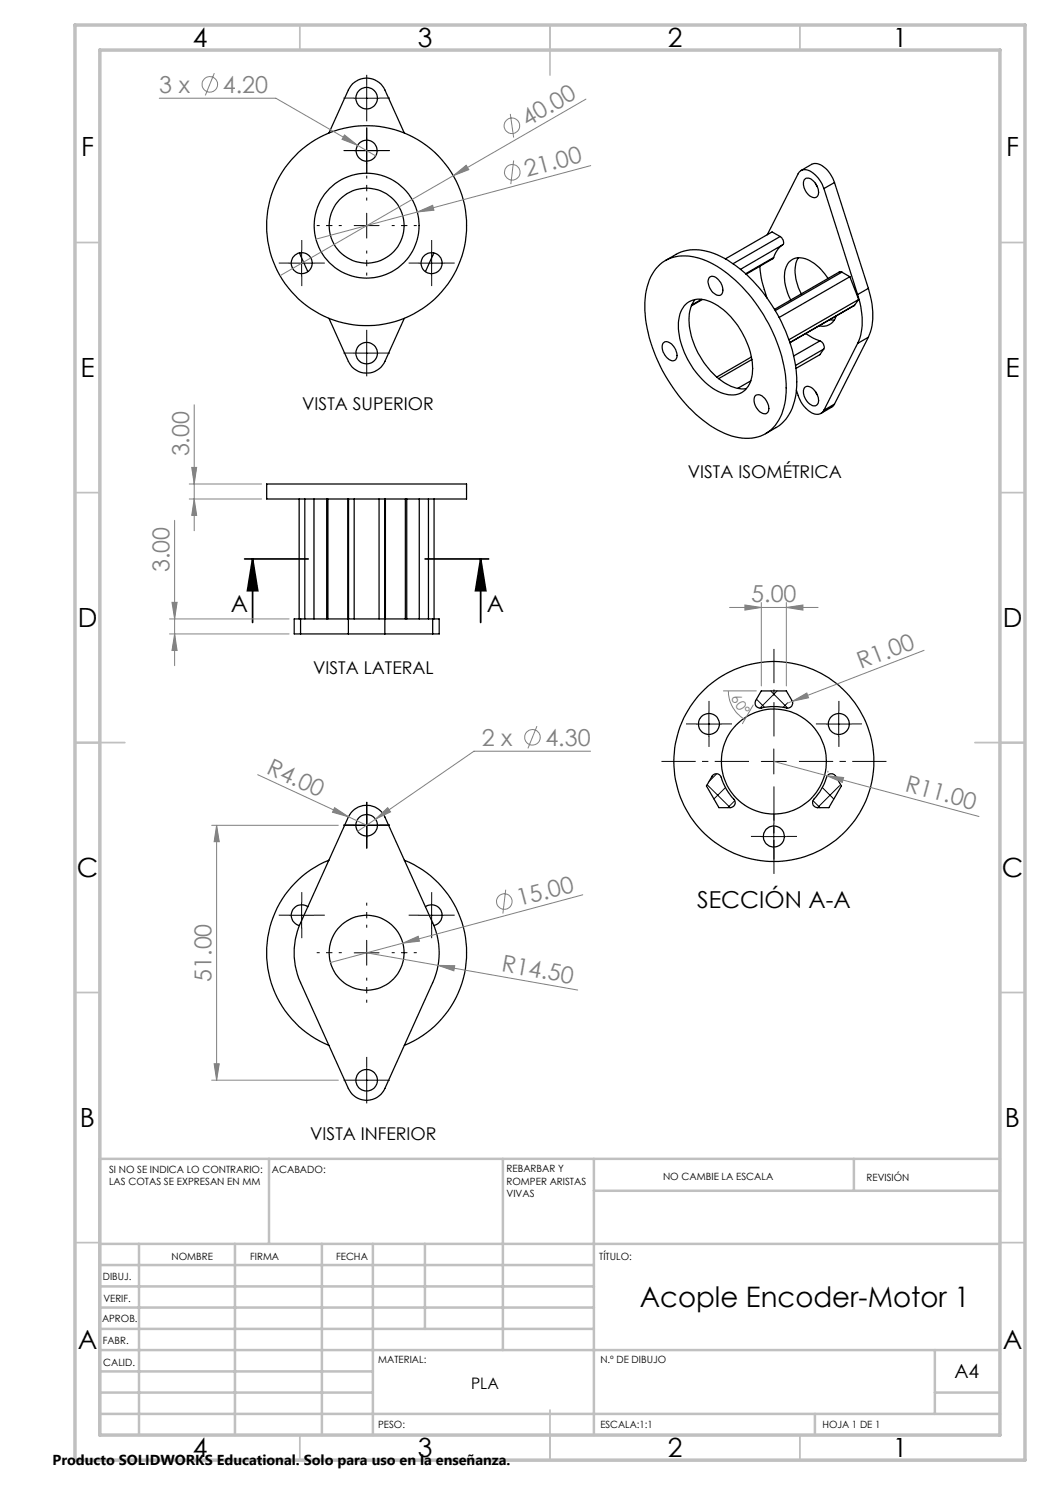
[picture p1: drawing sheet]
<svg xmlns="http://www.w3.org/2000/svg" width="210mm" height="297mm" viewBox="0 0 210 297" stroke-linecap="round" stroke-linejoin="round" font-family="sans-serif">
<g fill="none" stroke="#000" stroke-width=".25">
<path d="M65.8 26.6l3.9-8.6a4 4 0 0 1 3.6-2.4 4 4 0 0 1 3.7 2.4l3.9 8.6M160.2 34.1l2.1-1.2a2.83 2.83 0 0 1 3.2 1.1l1 1.6 .4 .9M160.8 36a1.15 1.15 0 0 1 1.9 .2 2.51 2.51 0 0 1 .7 3.1 1.58 1.58 0 0 1-2.1-.8 2.81 2.81 0 0 1-.5-2.5zM163.1 36.7l.3 .6M164.8 37.7a5.8 5.8 0 0 0-3.4-3.7h-1l-.6 .5-6.3 12.5M164.8 37.7l6.7 21.2M166.9 36.5l-2.1 1.2M166.9 36.5l6.8 21.2M59.9 50.6l1.7 3.7M86.7 50.6l-1.6 3.7M132 52.9a8.3 8.3 0 0 1 8.6-1 26.4 26.4 0 0 1 12.6 12 26.9 26.9 0 0 1 3.9 16.1 8.4 8.4 0 0 1-5.5 7.4 11.3 11.3 0 0 1-8.9-1.9 32 32 0 0 1-13.3-19.8 15.9 15.9 0 0 1 1.1-10.9l.7-1zM133.1 52.1a12.4 12.4 0 0 1 3.6-1.9 11.7 11.7 0 0 1 9.6 2.4 31.8 31.8 0 0 1 11.9 16.5 19.5 19.5 0 0 1 .3 12.5 7.6 7.6 0 0 1-3.3 3.9l-2.1 1.2"/>
<path d="M139 59.9a7.4 7.4 0 0 0-.9 6.6 16 16 0 0 0 8.2 10.8l2 .5 1-.1M140.3 59.9l-1.9 1.1M140.5 59.9l-2.2 1.3M141.9 55.5a1.25 1.25 0 0 1 1.8 .5 2.2 2.2 0 0 1 .4 3 2.38 2.38 0 0 1-2.4-2.2l-.1-.6zM152 53.3l.4 3 1 3.3M154.7 51.5l-.1 .2-5.4 3.2M154.7 51.5l-5.6 3.2M156 47.3a1.19 1.19 0 0 1 .5 1.7M156 47.3l-1.6-.9-9.3 5.4M156 47.3l-9.4 5.4M156.5 49a4.9 4.9 0 0 0-1.8 2.5M156.5 49l-8.4 4.9"/>
<path d="M159.7 51.6a6.8 6.8 0 0 0 0 5.9l.6 1.3M165.6 55.7a7.8 7.8 0 0 0-5.8-4.2 3 3 0 0 0-2.9 3.3 10.2 10.2 0 0 0 1.3 5.2M168.4 54.4h-.5l-13 7.5M168.4 54.4l1.6 .9M168.4 54.4l-13.4 7.7M170 55.3l-14.2 8.2M170 55.3l1.7 4.6M171.5 58.9a13.3 13.3 0 0 1 0 9.8M171.7 59.9l-13.9 8M171.7 59.9l-.8 1.1M173.7 57.7a13.8 13.8 0 0 1 0 9.7M173.7 57.7l-2.2 1.2"/>
<path d="M65.8 63.7l3.9 8.6a4 4 0 0 0 3.6 2.3 4 4 0 0 0 3.7-2.3l3.9-8.6M132.6 68.6a1.43 1.43 0 0 1 2.2 .7 2.02 2.02 0 0 1 .1 2.8 1.87 1.87 0 0 1-2.1-1.4 2.07 2.07 0 0 1-.2-2.1zM137.2 60.9a4.5 4.5 0 0 1 5.4-.3 16.1 16.1 0 0 1 7.9 13.7 4.3 4.3 0 0 1-3.9 4.7 9.4 9.4 0 0 1-7-4.1 15.6 15.6 0 0 1-3.9-10.9l.4-1.6zM150.2 76.2l-2.7 1.5M150.3 71.4l-7 4M150.4 71.9l-6.7 3.8M151 79.2a1.29 1.29 0 0 1 1.9 .5 2.39 2.39 0 0 1 .6 2.8 1.34 1.34 0 0 1-1.9-.6 2.5 2.5 0 0 1-.6-2.7zM159.3 78a6.2 6.2 0 0 0 3.7 4.8l.7 .1 .5-.2 .6-.6M161 77.5a1.58 1.58 0 0 1 2.1 .8 2.29 2.29 0 0 1 .3 2.7 1.19 1.19 0 0 1-1.7-.4 2.64 2.64 0 0 1-.7-3.1zM161.2 66.7l1.4 .9 1.4 .6M163.1 78.3l.3 .6M164 68.2a1.29 1.29 0 0 1 .7 1.6"/>
<path d="M164 68.2l-5.3 3M164.7 69.8l-.7 1.1-4.8 2.8M164.7 69.8l-5.6 3.3M165.9 64h1M167.2 63.2a2.75 2.75 0 0 1-3.4 2M170.9 61l-12.9 7.5M171.5 68.7l-6.7 13.4M173.7 67.4l-2.2 1.3M173.7 67.4l-6.8 13.4M53.3 96.8h40v3h-40zM59.8 99.8v24M61 99.8v24"/>
<path d="M62.8 99.8v24M65.3 99.8v24M65.6 99.8v24M69.6 99.8v24M69.7 99.8v24M70.8 99.8v24M75.8 99.8v24M76.9 99.8v24M77.1 99.8v24M81.1 99.8v24M81.4 99.8v24M83.9 99.8v24"/>
<path d="M85.7 99.8v24M86.8 99.8v24M166.9 80.8l-.4 .5-2.3 1.4M166.9 80.8l-2.1 1.3M60.1 123.8h-1.3v3h1.3M60.1 123.8v3M60.1 123.8h9.6M60.1 126.8h9.6M69.7 123.8h7.3M69.7 126.8h7.3M69.7 123.8v3M77 123.8v3"/>
<path d="M77 123.8h9.5M77 126.8h9.5M86.5 123.8h1.3v3h-1.3M86.5 123.8v3M152.3 138.2h5l1.1 1.9a1 1 0 0 1-.1 1.1 1 1 0 0 1-1 .4 13 13 0 0 0-5.5 0 1.02 1.02 0 0 1-.7-1.5zM142.5 155.1a1.01 1.01 0 0 1 1.8 .4 13.1 13.1 0 0 0 2.7 4.7 .99 .99 0 0 1-.9 1.3h-2.3l-2.5-4.3zM165.7 154.9a1.01 1.01 0 0 1 1.4 .4l1.2 1.9-2.5 4.3h-2.3a1 1 0 0 1-.9-.6 1 1 0 0 1 .2-1.1 13.5 13.5 0 0 0 2.7-4.7zM65.8 172a20 20 0 0 0-12.5 18.6 20 20 0 0 0 12.5 18.5M70.5 162.2a4 4 0 0 1 6.5 1.2l9.5 21.2a14.3 14.3 0 0 1 0 11.9l-9.5 21.2a4 4 0 0 1-3.7 2.4 4 4 0 0 1-3.6-2.4l-9.6-21.2a14.7 14.7 0 0 1 0-11.9l9.6-21.2zM80.9 172a20 20 0 0 1 12.4 18.6 20 20 0 0 1-12.4 18.5M61.6 181.4a2.09 2.09 0 0 0-3.2 .8 2.09 2.09 0 0 0 1.5 2.9M85.1 181.4a2.1 2.1 0 0 1 3.2 .8 2.1 2.1 0 0 1-1.6 2.9"/>
<circle cx="73.3" cy="19.6" r="2.16"/>
<circle cx="73.3" cy="30.1" r="2.1"/>
<circle cx="60.3" cy="52.6" r="2.1"/>
<circle cx="73.3" cy="45.1" r="20"/>
<circle cx="73.3" cy="45.1" r="10.5"/>
<circle cx="73.3" cy="45.1" r="7.5"/>
<circle cx="86.3" cy="52.6" r="2.1"/>
<circle cx="73.3" cy="70.6" r="2.16"/>
<circle cx="141.8" cy="144.8" r="2.11"/>
<circle cx="154.8" cy="152.3" r="20"/>
<circle cx="154.8" cy="152.3" r="10.5"/>
<circle cx="167.8" cy="144.8" r="2.1"/>
<circle cx="73.3" cy="165" r="2.16"/>
<circle cx="154.8" cy="167.3" r="2.11"/>
<circle cx="73.3" cy="190.5" r="7.5"/>
<circle cx="73.3" cy="216.1" r="2.16"/>
</g>
<g fill="none" stroke="#000" stroke-width=".2">
<path d="M70.8 19.6h5M73.3 17.1v5M70.8 30.1h5M73.3 27.6v5M57.8 52.6h5M60.3 50.1v5M70.8 45.1h5M73.3 42.6v5M83.8 52.6h5M86.3 50.1v5M70.8 70.6h5M73.3 68.1v5"/>
<path d="M151.3 139.8l1.6 1.7M154.1 138.2l3.5 3.4M155.4 138.2l-3.4 3.4M139.3 144.8h5M141.4 156.9l4.6 4.6M141.8 142.3v5M143.3 154.8l-1.5 1.5M145.1 157.5l-2.3 2.3M152.3 152.3h5M154.8 149.8v5M157.5 140.6l-.9 .9M164.5 157.5l2.3 2.3"/>
<path d="M165.3 144.8h5M167.7 142.3v5M167.9 157.1l-4.4 4.4M70.8 165.1h5M73.3 162.6v5M147 160.1l-1.4 1.4M152.3 167.3h5M154.8 164.8v5M162.6 160.1l1.4 1.4M57.8 183.1h5M60.3 180.5v5.1M70.8 190.6h5"/>
<path d="M73.3 188.1v4.9M83.8 183.1h5M86.3 180.5v5.1M70.8 216h5M73.3 213.6v4.9"/>
</g>
<g fill="none" stroke="#808080" stroke-width=".2">
<path d="M31.9 19.6h23.3l16.3 9.5M42.9 14.6l-1.8 4.5M117.2 19.8l-26.5 15.3M68.9 27l2.6 2.1-3.1-1.2zM71.5 29.1l3.6 2.1M90.7 35.1l2.5-2 .6 .8zM90.7 35.1l-34.7 20M102.1 22.8l.6 4.7M102.7 32.1l-.5 4.7M118.1 33.1l-54.9 14.7M83.5 42.4l3-1.3 .3 .9zM37.9 96.8h14.4"/>
<path d="M37.9 99.8h14.4M38.3 93.5h1l-.5 3.3zM38.8 99.8l.5 3.3h-1zM38.8 81v25.1M34.9 104.1v29M33.9 123.8h23.9M33.9 126.8h23.9M34.4 120.5h1l-.5 3.3zM34.9 126.8l.5 3.3h-1zM144.7 138.2h6.6M145.7 138.2a6.7 6.7 0 0 0 3.3 5.7M145.9 121.5h17.7"/>
<path d="M149 121l3.3 .5-3.3 .5zM152.3 120.5v16.7M157.3 121.5l3.3-.5v1zM157.3 120.5v16.7M184.8 130.1l-26.3 10.2M51.5 154.9l21.8 10.2M107.4 145.2l-1.8 4.5M118.1 150.2h-23.3l-19.7 13.6M150.6 141l-2.1 3.7M154.8 152.3l10.6 2.8M158.5 140.3l2.9-1.7 .3 1zM158.5 140.3l-1 .3"/>
<path d="M165.4 155.1l3.3 .4-.2 1zM165.4 155.1l30.4 8.2M165.6 154.2v.3M42.3 165.1h25.4M43.3 165.1l.6 3.2h-1.1zM43.3 165.1v50.9M66.9 161.5l2.8 1.9-3.2-.9zM75.1 163.8l2.4-2.3 .6 .9zM75.1 163.8l-3.6 2.5M101.1 177.9l-.5 4.8M116.6 179l-50.5 13.5M73.3 190.6l14.3 2.5"/>
<path d="M80.6 188.6l3-1.3 .3 .9zM87.6 193.1h3.3l-.1 1.1zM87.6 193.1l27.9 4.9M42.3 216h25.4M42.8 212.8h1.1l-.6 3.2z"/>
<circle cx="42" cy="16.9" r="1.56"/>
<circle cx="102.4" cy="25.2" r="1.55"/>
<circle cx="102.5" cy="34.5" r="1.56"/>
<circle cx="106.5" cy="147.5" r="1.56"/>
<circle cx="100.9" cy="180.3" r="1.56"/>
</g>
<path d="M48.9 111.8h12.7M50.5 111.8l1 6.3h-2zM50.5 111.8v12.7M85 111.8h12.7M96.1 111.8l1.1 6.3h-2.1zM96.1 111.8v12.7" fill="none" stroke="#000" stroke-width=".35"/>
<g fill="none" stroke="#000" stroke-width=".2" stroke-dasharray="15.2 1.3 1.3 1.3" stroke-linecap="butt">
<path d="M70.8 19.6h-2.1M73.3 17.1v-2.1M75.8 19.6h2.2M70.8 30.1h-2.1M73.3 22.1v2.2M73.3 27.6v-2.1M73.3 32.6v2.1M75.8 30.1h2.1M57.9 52.6h-2.1M60.4 50.1v-2.1M60.4 55.1v2.1M62.9 52.6h2.1"/>
<path d="M83.8 52.6h-2.1M86.3 50.1v-2.1M86.3 55.1v2.1M88.8 52.6h2.1M70.8 70.6h-2.1M73.3 68.1v-2.1M73.3 73.1v2.2M75.8 70.6h2.2M139.3 144.8h-2.1M141.8 142.3v-2.1M141.8 147.3v2.1M144.3 144.8h2.1"/>
<path d="M165.3 144.8h-2.1M167.8 142.3v-2.1M167.8 147.3v2.1M170.3 144.8h2.1M70.8 165h-2.1M73.3 162.5v-2.1M73.3 167.5v2.2M75.8 165h2.2M152.3 167.3h-2.1M154.8 164.8v-2.1M154.8 169.8v2.1M157.3 167.3h2.1"/>
<path d="M57.9 183h-2.1M60.4 180.5v-2.1M60.4 185.5v2.1M62.9 183h2.1M83.8 183h-2.1M86.3 180.5v-2.1M86.3 185.5v2.1M88.8 183h2.1M70.8 216h-2.1M73.3 213.5v-2.1M73.3 218.5v2.2M75.8 216h2.2"/>
</g>
<path d="M68.3 45.1h-5M73.3 40.1v-5M73.3 50.1v5M78.3 45.1h5M68.3 190.5h-5M73.3 185.5v-5M73.3 195.5v5M78.3 190.5h5" fill="none" stroke="#000" stroke-width=".2" stroke-dasharray="15.2 1.3 1.3 1.3" stroke-dashoffset="14.6" stroke-linecap="butt"/>
<path d="M149.8 152.3h-17.5M154.8 147.3v-17.5M154.8 157.3v17.5M159.8 152.3h17.5" fill="none" stroke="#000" stroke-width=".2" stroke-dasharray="15.2 1.3 1.3 1.3" stroke-dashoffset="8.4" stroke-linecap="butt"/>
<g fill="none" stroke="#c0c0c0" stroke-width=".35">
<path d="M60 5v5M110 5v10M160 5v5M15 48.5h5M200 48.5h5M15 98.5h5M200 98.5h5M15 148.5h10M195 148.5h10M15 198.5h5M200 198.5h5M15 248.5h5"/>
<path d="M200 248.5h5M60 287v5M110 282v10M160 287v5"/>
</g>
<g fill="none" stroke="#c0c0c0" stroke-width=".5">
<path d="M53.8 231.8v17M100.6 231.8v38.2M118.8 231.8v55.2M118.8 238.2h81.2M170.8 231.8v6.4M200 231.8h-180v55.2M20 248.8h180M20 257.3h98.8M20 253h98.8M27.8 248.8v38.2M47 248.8v38.2M64.4 248.8v38.2"/>
<path d="M74.6 248.8v38.2M85 248.8v17M20 265.8h98.8M20 261.5h98.8M20 278.5h54.6M20 274.3h54.6M20 270h180M187 278.5h13M187 270v12.8M20 282.8h180M163 282.8v4.2"/>
</g>
<path d="M15 5h190v287h-190zM20 10h180v277h-180z" fill="none" stroke="#c0c0c0" stroke-width=".7"/>
<path d="M96.1 111.8l1.1 6.3h-2.1zM50.5 111.8l1 6.3h-2z" fill="#000"/>
<g fill="#808080">
<path d="M66.9 161.5l2.8 1.9-3.2-.9z"/>
<path d="M83.5 42.4l3-1.3 .3 .9z"/>
<path d="M80.6 188.6l3-1.3 .3 .9z"/>
<path d="M158.5 140.3l2.9-1.7 .3 1z"/>
<path d="M90.7 35.1l2.5-2 .6 .8z"/>
<path d="M165.4 155.1l3.3 .4-.2 1z"/>
<path d="M87.6 193.1h3.3l-.1 1.1z"/>
<path d="M68.9 27l-.5 .9 3.1 1.2zM75.1 163.8l3-1.4-.6-.9z"/>
<path d="M38.3 93.5h1l-.5 3.3zM38.8 99.8l.5 3.3h-1zM34.4 120.5h1l-.5 3.3zM34.9 126.8l.5 3.3h-1zM43.3 165.1l.6 3.2h-1.1zM42.8 212.8h1.1l-.6 3.2z"/>
<path d="M149 121l3.3 .5-3.3 .5zM157.3 121.5l3.3-.5v1z"/>
</g>
<text font-size="5.6" x="128" y="261.5">Acople Encoder-Motor 1</text>
<g font-size="5.3">
<text x="38.5" y="9.5">4</text>
<text x="83.5" y="9.5">3</text>
<text x="133.6" y="9.5">2</text>
<text x="178.6" y="9.5">1</text>
<text x="16.2" y="31.2">F</text>
<text x="201.2" y="31.2">F</text>
<text x="16.1" y="75.5">E</text>
<text x="201.1" y="75.5">E</text>
<text x="15.5" y="125.5">D</text>
<text x="200.5" y="125.5">D</text>
<text x="15.4" y="175.5">C</text>
<text x="200.4" y="175.5">C</text>
<text x="16" y="225.5">B</text>
<text x="201" y="225.5">B</text>
<text x="15.5" y="269.7">A</text>
<text x="200.5" y="269.7">A</text>
<text x="38.5" y="291.5">4</text>
<text x="83.5" y="291.5">3</text>
<text x="133.6" y="291.5">2</text>
<text x="178.6" y="291.5">1</text>
</g>
<g font-size="4.7" fill="#808080">
<text x="31.9" y="18.6">3 x</text>
<text x="44.6" y="18.6">4.20</text>
<text x="105.5" y="25.3" transform="rotate(-30 105.5 25.3)">40.00</text>
<text x="105.4" y="35.4" transform="rotate(-15 105.4 35.4)">21.00</text>
<text x="37.8" y="91.3" transform="rotate(-90 37.8 91.3)">3.00</text>
<text x="33.9" y="114.4" transform="rotate(-90 33.9 114.4)">3.00</text>
<text x="150.3" y="120.5">5.00</text>
<text x="172.2" y="133.9" transform="rotate(-21 172.2 133.9)">R1.00</text>
<text x="96.4" y="149.2">2 x</text>
<text x="109.1" y="149.2">4.30</text>
<text x="53.1" y="154.6" transform="rotate(25 53.1 154.6)">R4.00</text>
<text x="180.8" y="158.2" transform="rotate(15 180.8 158.2)">R11.00</text>
<text x="103.8" y="181.3" transform="rotate(-15 103.8 181.3)">15.00</text>
<text x="42.3" y="196.4" transform="rotate(-90 42.3 196.4)">51.00</text>
<text x="100.2" y="194.3" transform="rotate(10 100.2 194.3)">R14.50</text>
</g>
<g font-size="4.7">
<text x="46.2" y="122.4">A</text>
<text x="97.4" y="122.4">A</text>
<text x="139.4" y="181.5">SECCIÓN A-A</text>
</g>
<text font-size="3.9" x="190.9" y="275.5">A4</text>
<g font-size="3.5">
<text x="60.4" y="81.9">VISTA SUPERIOR</text>
<text x="137.5" y="95.5">VISTA ISOMÉTRICA</text>
<text x="62.6" y="134.7">VISTA LATERAL</text>
<text x="62" y="228">VISTA INFERIOR</text>
</g>
<text font-size="3.2" x="94.2" y="277.9">PLA</text>
<text font-size="2.9" x="10.5" y="292.9">Producto SOLIDWORKS Educational. Solo para uso en la enseñanza.</text>
<text font-size="2.8" fill="#808080" x="146.1" y="139.6" transform="rotate(57 146.1 139.6)">60°</text>
<g font-size="2">
<text x="21.8" y="234.6">SI NO SE INDICA LO CONTRARIO:</text>
<text x="21.8" y="237.1">LAS COTAS SE EXPRESAN EN MM</text>
<text x="54.4" y="234.6">ACABADO:</text>
<text x="101.3" y="234.5">REBARBAR Y</text>
<text x="101.3" y="237">ROMPER ARISTAS</text>
<text x="101.3" y="239.5">VIVAS</text>
<text x="132.6" y="236">NO CAMBIE LA ESCALA</text>
<text x="173.3" y="236.2">REVISIÓN</text>
<text x="34.3" y="252">NOMBRE</text>
<text x="50" y="251.9">FIRMA</text>
<text x="67.2" y="251.9">FECHA</text>
<text x="119.9" y="251.9">TÍTULO:</text>
<text x="20.6" y="256.1">DIBUJ.</text>
<text x="20.7" y="260.3">VERIF.</text>
<text x="20.4" y="264.4">APROB.</text>
<text x="20.5" y="268.8">FABR.</text>
<text x="20.7" y="273.1">CALID.</text>
<text x="75.6" y="272.5">MATERIAL:</text>
<text x="120.1" y="272.5">N.º DE DIBUJO</text>
<text x="75.6" y="285.5">PESO:</text>
<text x="120.1" y="285.6">ESCALA:1:1</text>
<text x="164.5" y="285.6">HOJA 1 DE 1</text>
</g>
</svg>
